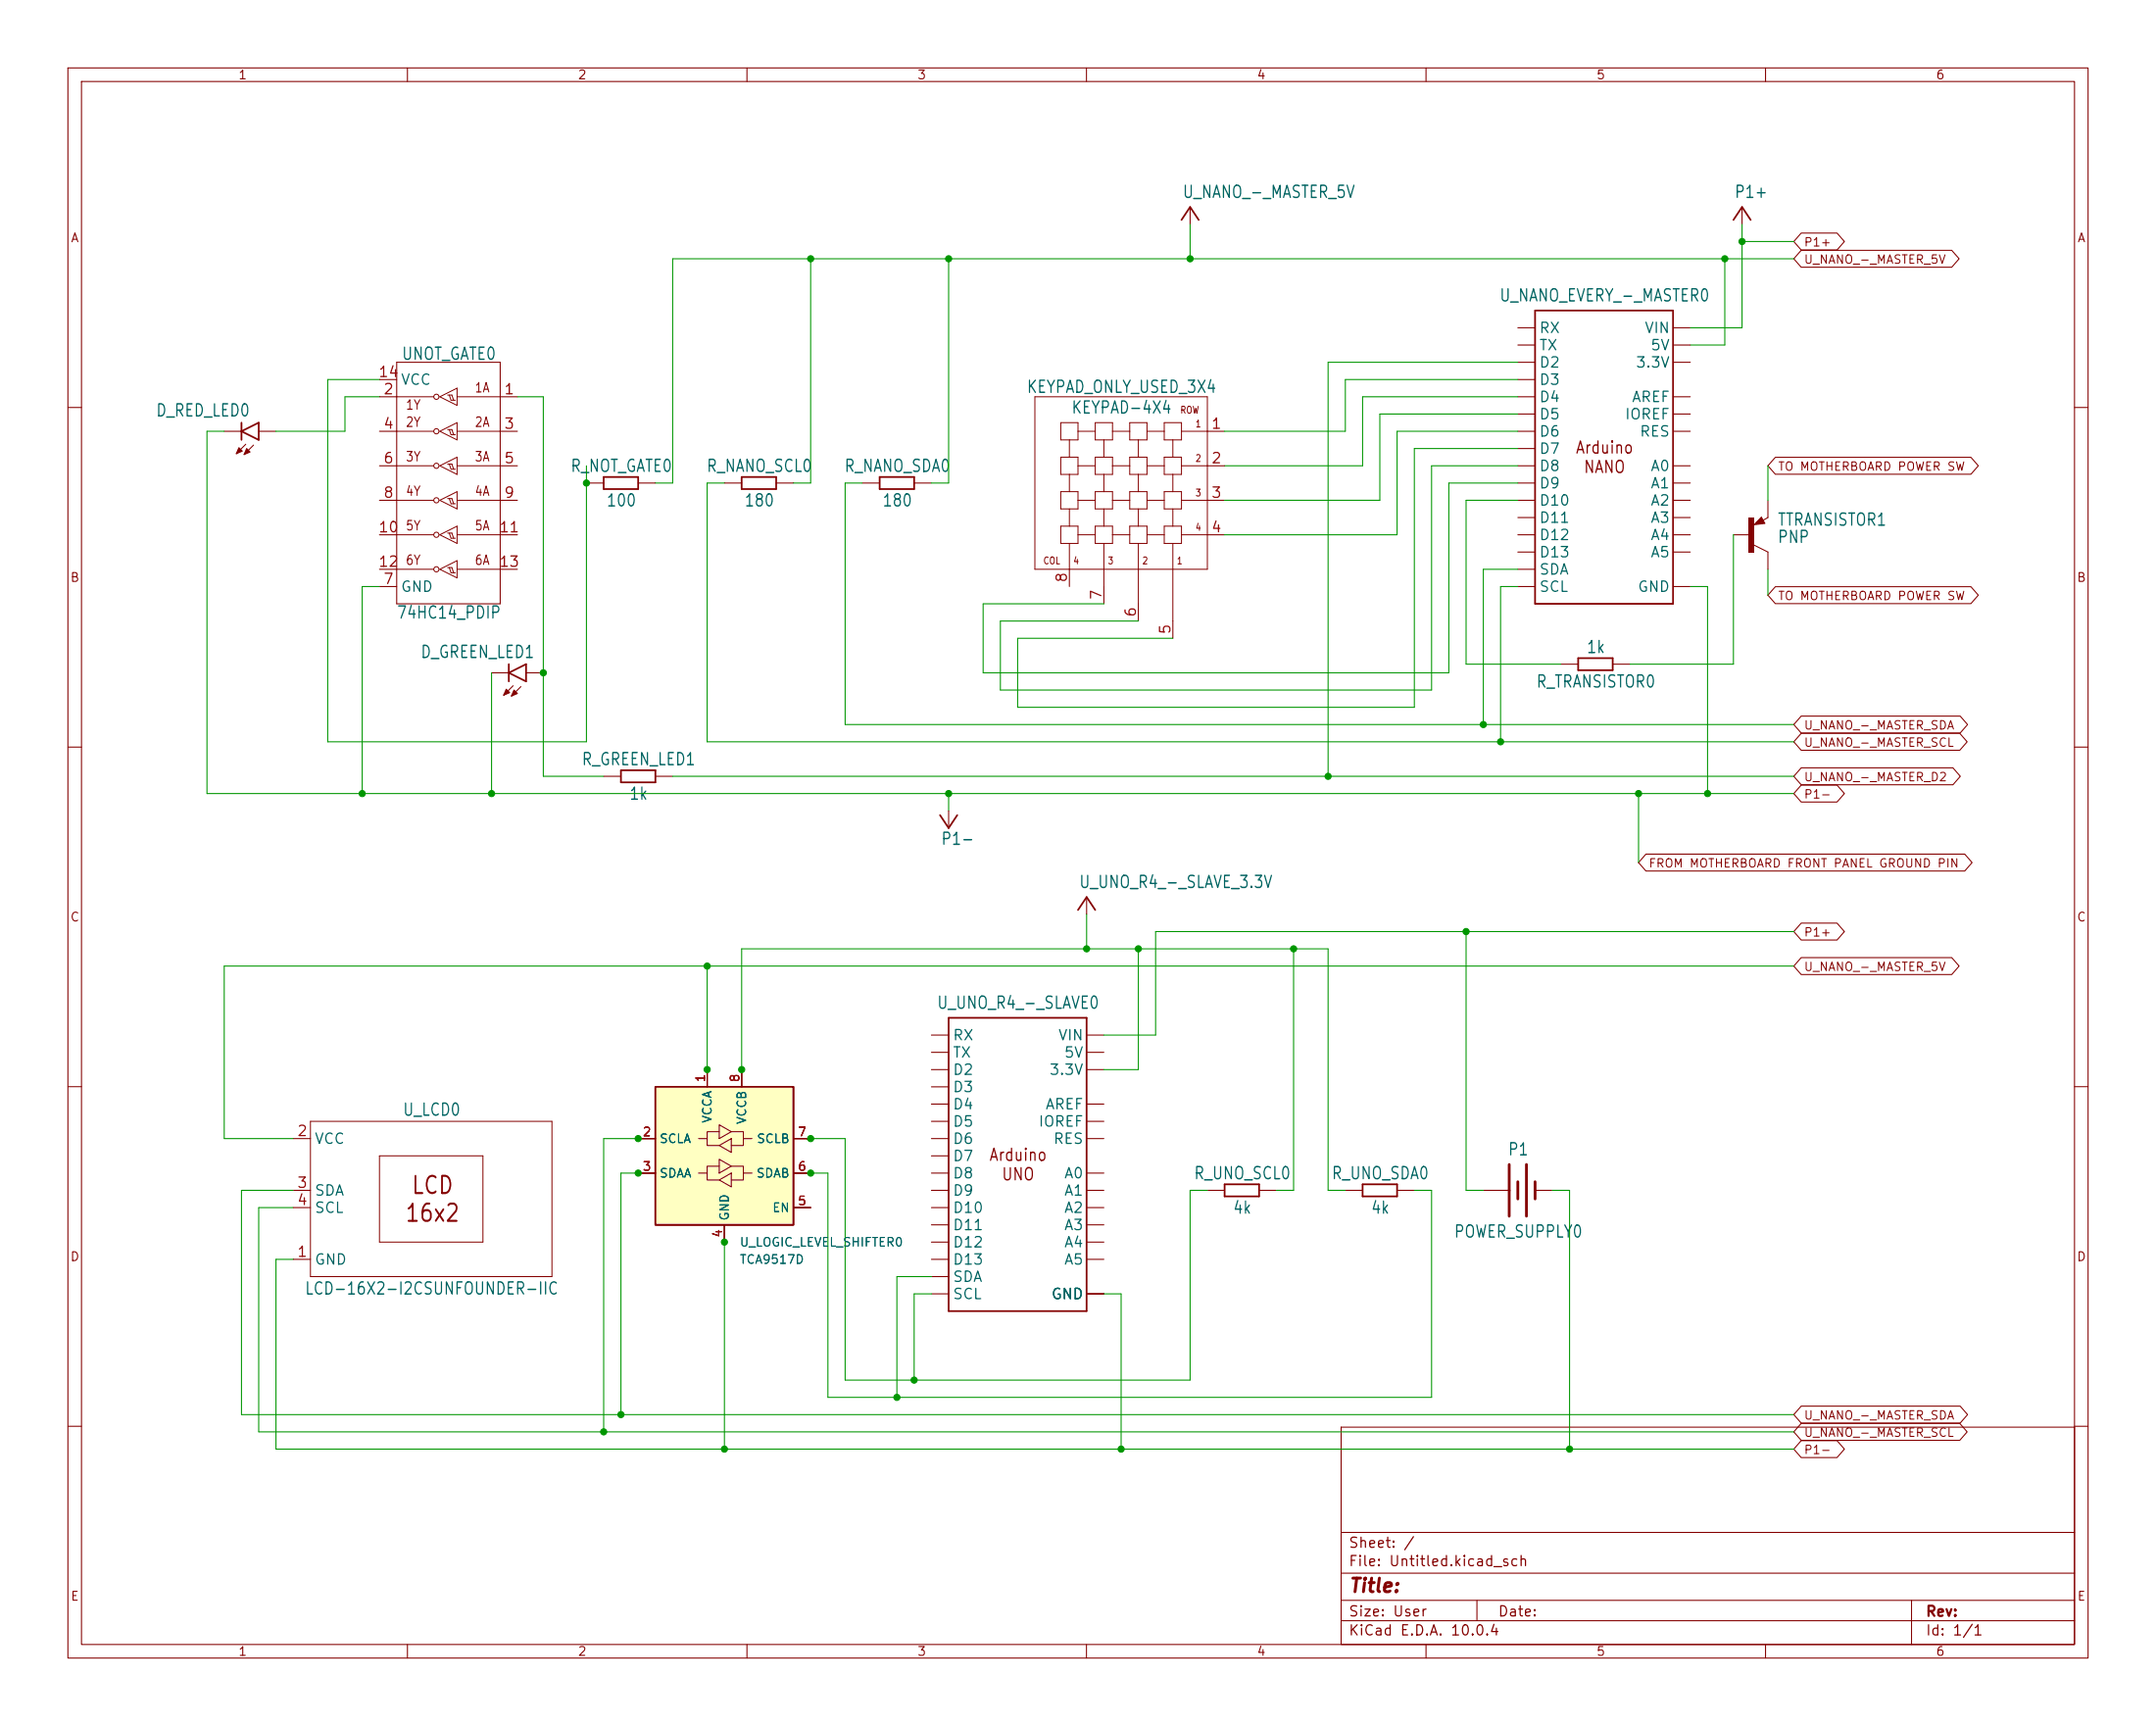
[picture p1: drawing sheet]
<svg xmlns="http://www.w3.org/2000/svg" width="317mm" height="254mm" viewBox="0 0 317 254" stroke-linecap="round" stroke-linejoin="round" font-family="sans-serif">
<g fill="none" stroke="#840000" stroke-width=".15">
<path d="M10 10h297.5v234.1h-297.5zM12 12h293.5v230.1h-293.5zM60 10v2M110 10v2M160 10v2M210 10v2M260 10v2M10 60h2M305.5 60h2M10 110h2M305.5 110h2M10 160h2"/>
<path d="M305.5 160h2M10 210h2M197.5 210.1h108v32h-108zM305.5 210h2M197.5 238.6h108M197.5 235.6h108M197.5 231.6h108M197.5 225.6h108M217.5 235.6v3M281.5 235.6v6.5M60 242.1v2M110 242.1v2"/>
<path d="M160 242.1v2M210 242.1v2M260 242.1v2"/>
</g>
<path d="M96.5 160h20.3v20.3h-20.3z" fill="#ffffc2"/>
<path d="M255.3 32.4l1.2-1.9 1.3 1.9M226.1 45.7h20.3v43.2h-20.3zM129.5 70.2h5.1v1.8h-5.1zM158.7 134l1.3-1.9 1.3 1.9M139.7 149.9h20.3v43.1h-20.3zM96.5 160h20.3v20.3h-20.3z" fill="none" stroke="#840000" stroke-width=".25"/>
<g fill="none" stroke="#840000" stroke-width=".15">
<path d="M256.5 30.5v2.5M223.5 53.3h2.6M223.5 50.8h2.6M223.5 58.4h2.6M223.5 55.9h2.6M223.5 48.3h2.6M246.4 53.3h2.5M246.4 50.8h2.5M246.4 58.4h2.5M246.4 48.3h2.5M127 71.1h2.5M134.6 71.1h2.6"/>
<path d="M177.8 63.5h2.5M177.8 68.6h2.5M177.8 73.7h2.5M177.8 78.7h2.5M223.5 71.1h2.6M223.5 63.5h2.6M223.5 68.6h2.6M223.5 73.7h2.6M223.5 78.7h2.6M223.5 76.2h2.6M223.5 61h2.6M223.5 66h2.6"/>
<path d="M246.4 71.1h2.5M246.4 63.5h2.5M246.4 68.6h2.5M246.4 73.7h2.5M246.4 78.7h2.5M246.4 76.2h2.5M246.4 61h2.5M157.5 83.8v2.6M162.6 86.4v2.5M167.6 88.9v2.5M172.7 91.4v2.6M223.5 81.3h2.6"/>
<path d="M223.5 86.4h2.6M223.5 83.8h2.6M246.4 81.3h2.5M246.4 86.4h2.5M160 132.1v2.5M104.1 157.5v2.5M109.2 157.5v2.5M137.2 157.5h2.5M137.2 154.9h2.5M137.2 152.4h2.5M160 157.5h2.6M160 154.9h2.6"/>
<path d="M160 152.4h2.6M94 167.6h2.5M94 172.7h2.5M102.9 167.6h1.2v1.1h1.8M102.9 172.7h1.2v1h1.8M105.9 166.6h-1.8v1M105.9 171.7h-1.8v1M105.9 165.6l1.8 1-1.8 1zM105.9 170.7l1.8 1-1.8 1zM105.9 168.7l1.8-1.1v2.1zM105.9 173.7l1.8-1v2.1zM107.7 166.6h1.8v1h1.2"/>
<path d="M107.7 171.7h1.8v1h1.2M109.5 167.6v1.1h-1.8M109.5 172.7v1h-1.8M116.8 167.6h2.6M116.8 172.7h2.6M116.8 177.8h2.6M137.2 167.6h2.5M137.2 172.7h2.5M137.2 177.8h2.5M137.2 175.3h2.5M137.2 162.6h2.5M137.2 160h2.5"/>
<path d="M137.2 165.1h2.5M137.2 170.2h2.5M160 167.6h2.6M160 172.7h2.6M160 177.8h2.6M160 175.3h2.6M160 162.6h2.6M160 165.1h2.6M106.7 180.3v2.6M137.2 180.3h2.5M137.2 182.9h2.5M137.2 185.4h2.5"/>
<path d="M137.2 190.5h2.5M137.2 188h2.5M160 180.3h2.6M160 182.9h2.6M160 185.4h2.6M160 190.5h2.6"/>
</g>
<g fill="none" stroke="#840000" stroke-width=".14">
<path d="M152.4 58.4h25.4v25.4h-25.4zM156.2 62.2h2.5v2.6h-2.5zM156.2 67.3h2.5v2.5h-2.5zM156.2 72.4h2.5v2.5h-2.5zM156.2 77.5h2.5v2.5h-2.5zM157.5 64.8v2.5M157.5 69.8v2.6M157.5 74.9v2.6M158.7 63.5h2.6M158.7 68.6h2.6M158.7 73.7h2.6M158.7 78.7h2.6"/>
<path d="M161.3 62.2h2.5v2.6h-2.5zM161.3 67.3h2.5v2.5h-2.5zM161.3 72.4h2.5v2.5h-2.5zM161.3 77.5h2.5v2.5h-2.5zM162.6 64.8v2.5M162.6 69.8v2.6M162.6 74.9v2.6M163.8 63.5h2.6M163.8 68.6h2.6M163.8 73.7h2.6M163.8 78.7h2.6M166.4 62.2h2.5v2.6h-2.5z"/>
<path d="M166.4 67.3h2.5v2.5h-2.5zM166.4 72.4h2.5v2.5h-2.5zM166.4 77.5h2.5v2.5h-2.5zM167.6 64.8v2.5M167.6 69.8v2.6M167.6 74.9v2.6M168.9 63.5h2.5M168.9 68.6h2.5M168.9 73.7h2.5M168.9 78.7h2.5M171.4 62.2h2.6v2.6h-2.6zM171.4 67.3h2.6v2.5h-2.6z"/>
<path d="M171.4 72.4h2.6v2.5h-2.6zM171.4 77.5h2.6v2.5h-2.6zM172.7 64.8v2.5M172.7 69.8v2.6M172.7 74.9v2.6M174 63.5h3.8M174 68.6h3.8M174 73.7h3.8M174 78.7h3.8M157.5 80v3.8M162.6 80v6.4M167.6 80v8.9"/>
<path d="M172.7 80v11.4"/>
</g>
<path d="M257.6 76.2h.7v5.1h-.7z" fill="#840000"/>
<path d="M255.3 78.7h2.5M259.4 76.1l.5 1-1.6 .2zM260.3 73.7v2.5l-.7 .4M258.3 80.3l2 1v2.5M177.8 175.3h2.5M185.4 175.3h2.6M198.1 175.3h2.6M205.7 175.3h2.6" fill="none" stroke="#840000" stroke-width=".15"/>
<path d="M259.3 76.8h-.3l.3-.2 .3 .4-1 .1 .7-.8 .4 .7M180.3 174.4h5.1v1.7h-5.1zM200.7 174.4h5v1.7h-5z" fill="none" stroke="#840000" stroke-width=".25"/>
<path d="M96.5 160h20.3v20.3h-20.3z" fill="#ffffc2"/>
<path d="M174 32.4l1.3-1.9 1.2 1.9M35.6 63.5l2.5-1.3v2.6zM35.6 62.2v2.6M88.9 70.2h5.1v1.8h-5.1zM109.2 70.2h5.1v1.8h-5.1zM74.9 99.1l2.6-1.3v2.5zM74.9 97.8v2.5M232.4 96.9h5.1v1.8h-5.1zM91.4 113.4h5.1v1.8h-5.1zM138.4 120l1.3 1.9 1.3-1.9M96.5 160h20.3v20.3h-20.3z" fill="none" stroke="#840000" stroke-width=".25"/>
<g fill="none" stroke="#840000" stroke-width=".15">
<path d="M175.3 30.5v2.5M265.2 36.9h22.2l1.1 1.2-1.1 1.2h-22.2l-1-1.2zM265.2 34.3h5.3l1.1 1.3-1.1 1.2h-5.3l-1-1.2zM55.9 58.4h2.5M55.9 55.9h2.5M58.4 53.3h15.3v35.6h-15.3zM73.7 58.4h2.5M33 63.5h2.6M36.2 65.4l-1.4 1.4M37.3 65.5l-1.4 1.4M38.1 63.5h2.5M55.9 63.5h2.5"/>
<path d="M55.9 68.6h2.5M55.9 73.7h2.5M55.9 78.7h2.5M73.7 63.5h2.5M73.7 68.6h2.5M73.7 73.7h2.5M73.7 78.7h2.5M86.4 71.1h2.5M94 71.1h2.5M106.7 71.1h2.5M114.3 71.1h2.5M261.4 67.3h28.8l1.1 1.3-1.1 1.2h-28.8l-1.1-1.2z"/>
<path d="M55.9 86.4h2.5M55.9 83.8h2.5M72.4 99.1h2.5M73.7 83.8h2.5M77.5 99.1h2.5M229.9 97.8h2.5M237.5 97.8h2.5M261.4 86.4h28.8l1.1 1.2-1.1 1.3h-28.8l-1.1-1.3zM75.6 101l-1.4 1.4M76.7 101.1l-1.4 1.4M88.9 114.3h2.5M96.5 114.3h2.6"/>
<path d="M139.7 119.4v2.5M265.2 113.1h22.4l1.1 1.2-1.1 1.2h-22.4l-1-1.2zM265.2 115.6h5.3l1.1 1.2-1.1 1.3h-5.3l-1-1.3zM265.2 108h23.4l1.1 1.2-1.1 1.3h-23.4l-1-1.3zM265.2 105.4h23.5l1.1 1.3-1.1 1.2h-23.5l-1-1.2zM242.4 125.8h46.9l1.1 1.2-1.1 1.2h-46.9l-1.1-1.2zM265.2 135.9h5.3l1.1 1.3-1.1 1.2h-5.3l-1-1.2zM104.1 157.5v2.5M109.2 157.5v2.5M265.2 141h22.2l1.1 1.2-1.1 1.3h-22.2l-1-1.3zM43.2 167.6h2.5M43.2 177.8h2.5"/>
<path d="M43.2 175.3h2.5M94 167.6h2.5M94 172.7h2.5M102.9 167.6h1.2v1.1h1.8M102.9 172.7h1.2v1h1.8M105.9 166.6h-1.8v1M105.9 171.7h-1.8v1M105.9 165.6l1.8 1-1.8 1zM105.9 170.7l1.8 1-1.8 1zM105.9 168.7l1.8-1.1v2.1zM105.9 173.7l1.8-1v2.1zM107.7 166.6h1.8v1h1.2"/>
<path d="M107.7 171.7h1.8v1h1.2M109.5 167.6v1.1h-1.8M109.5 172.7v1h-1.8M116.8 167.6h2.6M116.8 172.7h2.6M116.8 177.8h2.6M218.4 175.3h3.8M226.1 175.3h2.5M43.2 185.4h2.5M106.7 180.3v2.6M265.2 209.6h23.4l1.1 1.2-1.1 1.3h-23.4l-1-1.3zM265.2 207h23.5l1.1 1.3-1.1 1.2h-23.5l-1-1.2z"/>
<path d="M265.2 212.1h5.3l1.1 1.3-1.1 1.2h-5.3l-1-1.2z"/>
</g>
<g fill="none" stroke="#840000" stroke-width=".14">
<path d="M58.4 58.4h5.5M64.8 58.4l2.5-1.3v2.6zM65.9 58.2h.6l.3 .7M66.2 58.2l.2 .7h.7M67.3 58.4h6.4M58.4 63.5h5.5M58.4 68.6h5.5M58.4 73.7h5.5M58.4 78.7h5.5M64.8 63.5l2.5-1.3v2.6zM64.8 68.6l2.5-1.3v2.5zM64.8 73.7l2.5-1.3v2.5z"/>
<path d="M64.8 78.7l2.5-1.2v2.5zM65.9 63.2h.6l.3 .8M65.9 68.3h.6l.3 .8M65.9 73.4h.6l.3 .8M65.9 78.5h.6l.3 .7M66.2 63.2l.2 .8h.7M66.2 68.3l.2 .8h.7M66.2 73.4l.2 .8h.7M66.2 78.5l.2 .7h.7M67.3 63.5h6.4M67.3 68.6h6.4M67.3 73.7h6.4"/>
<path d="M67.3 78.7h6.4M58.4 83.8h5.5M64.8 83.8l2.5-1.3v2.6zM65.9 83.6h.6l.3 .7M66.2 83.6l.2 .7h.7M67.3 83.8h6.4M45.7 165.1h35.6v22.9h-35.6zM55.9 170.2h15.2v12.7h-15.2z"/>
<circle cx="64.3" cy="58.4" r=".38"/>
<circle cx="64.3" cy="63.5" r=".38"/>
<circle cx="64.3" cy="73.7" r=".38"/>
<circle cx="64.3" cy="68.6" r=".38"/>
<circle cx="64.3" cy="78.7" r=".38"/>
<circle cx="64.3" cy="83.8" r=".38"/>
</g>
<g fill="#840000" stroke="#840000" stroke-width=".15">
<path d="M75.7 101.6l.5 .5-.9 .4z"/>
<path d="M74.5 101.5l.6 .5-.9 .4z"/>
<path d="M36.3 66l.5 .5-.9 .4z"/>
<path d="M35.2 65.9l.5 .5-.9 .4z"/>
</g>
<path d="M222.2 171.4v7.7M223.5 174v2.5M224.8 171.4v7.7M226.1 174v2.5" fill="none" stroke="#840000" stroke-width=".41"/>
<g fill="none" stroke="#009600" stroke-width=".15">
<path d="M119.4 38.1v33h-2.6M139.7 38.1v33h-2.5M175.3 33v5.1M254 38.1v12.7h-5.1M256.5 33v15.3h-7.6M256.5 35.6h7.7M264.2 38.1h-165.1v33h-2.6M55.9 55.9h-7.6v53.3h38.1v-40.6M55.9 58.4h-5.1v5.1h-10.2M76.2 58.4h3.8v55.9h8.9M223.5 55.9h-25.4v7.6h-17.8M223.5 53.3h-27.9v61"/>
<path d="M223.5 58.4h-22.8v10.2h-20.4M33 63.5h-2.5v53.3h233.7M106.7 71.1h-2.6v38.1h160.1M127 71.1h-2.5v35.6h139.7M223.5 66h-15.2v38.1h-58.4v-10.1h22.8M223.5 68.6h-12.7v33h-63.5v-10.2h20.3M223.5 71.1h-10.1v28h-68.6v-10.2h17.8M223.5 61h-20.3v12.7h-22.9M223.5 73.7h-7.6v24.1h14M223.5 63.5h-17.8v15.2h-25.4M255.3 78.7v19.1h-15.3M260.3 68.6v5.1"/>
<path d="M55.9 86.4h-2.6v30.4M72.4 99.1v17.7M223.5 86.4h-2.5v22.8M223.5 83.8h-5.1v22.9M248.9 86.4h2.6v30.4M260.3 83.8v3.8M99.1 114.3h165.1M139.7 116.8v2.6M241.3 116.8v10.2M160 134.6v5.1M167.6 139.7v17.8h-5M190.5 139.7v35.6h-2.5"/>
<path d="M215.9 137.2v38.1h2.5M264.2 137.2h-94v15.2h-7.6M104.1 142.2v15.3M109.2 157.5v-17.8h86.4v35.6h2.5M264.2 142.2h-231.2v25.4h10.2M43.2 177.8h-5.1v33h226.1M43.2 175.3h-7.6v33h228.6M94 167.6h-5.1v43.2M94 172.7h-2.6v35.6M119.4 172.7h2.5v33h88.9v-30.4h-2.5M119.4 167.6h5.1v35.6h50.8v-27.9h2.5M228.6 175.3h2.5v38.1"/>
<path d="M43.2 185.4h-2.6v28h223.6M106.7 182.9v30.5M137.2 188h-5.1v17.7M137.2 190.5h-2.6v12.7M162.6 190.5h2.5v22.9"/>
</g>
<g fill="#009600" stroke="#009600" stroke-width=".14">
<circle cx="221" cy="109.2" r=".46"/>
<circle cx="195.6" cy="114.3" r=".46"/>
<circle cx="251.5" cy="116.8" r=".46"/>
<circle cx="218.4" cy="106.7" r=".46"/>
<circle cx="241.3" cy="116.8" r=".46"/>
<circle cx="94" cy="172.7" r=".46"/>
<circle cx="104.1" cy="157.5" r=".46"/>
<circle cx="119.4" cy="172.7" r=".46"/>
<circle cx="119.4" cy="167.6" r=".46"/>
<circle cx="94" cy="167.6" r=".46"/>
<circle cx="106.7" cy="213.4" r=".46"/>
<circle cx="134.6" cy="203.2" r=".46"/>
<circle cx="165.1" cy="213.4" r=".46"/>
<circle cx="132.1" cy="205.7" r=".46"/>
<circle cx="91.4" cy="208.3" r=".46"/>
<circle cx="106.7" cy="182.9" r=".46"/>
<circle cx="88.9" cy="210.8" r=".46"/>
<circle cx="175.3" cy="38.1" r=".46"/>
<circle cx="139.7" cy="116.8" r=".46"/>
<circle cx="139.7" cy="38.1" r=".46"/>
<circle cx="119.4" cy="38.1" r=".46"/>
<circle cx="80" cy="99.1" r=".46"/>
<circle cx="72.4" cy="116.8" r=".46"/>
<circle cx="109.2" cy="157.5" r=".46"/>
<circle cx="104.1" cy="142.2" r=".46"/>
<circle cx="53.3" cy="116.8" r=".46"/>
<circle cx="86.4" cy="71.1" r=".46"/>
<circle cx="256.5" cy="35.6" r=".46"/>
<circle cx="254" cy="38.1" r=".46"/>
<circle cx="190.5" cy="139.7" r=".46"/>
<circle cx="215.9" cy="137.2" r=".46"/>
<circle cx="167.6" cy="139.7" r=".46"/>
<circle cx="160" cy="139.7" r=".46"/>
<circle cx="231.1" cy="213.4" r=".46"/>
</g>
<g font-size="2.5" fill="#840000">
<text x="60.5" y="176.4">LCD</text>
<text x="59.5" y="180.5">16x2</text>
</g>
<text font-size="2" fill="#840000" x="198.5" y="235">Title:</text>
<g font-size="1.8" fill="#006464">
<text x="174" y="29.6">U_NANO_-_MASTER_5V</text>
<text x="255.3" y="29.6">P1+</text>
<text x="220.7" y="44.8">U_NANO_EVERY_-_MASTER0</text>
<text x="59.1" y="53.4">UNOT_GATE0</text>
<text x="151.1" y="58.3">KEYPAD_ONLY_USED_3X4</text>
<text x="22.9" y="61.8">D_RED_LED0</text>
<text x="157.7" y="61.3">KEYPAD-4X4</text>
<text x="83.9" y="69.9">R_NOT_GATE0</text>
<text x="103.9" y="69.9">R_NANO_SCL0</text>
<text x="124.2" y="69.9">R_NANO_SDA0</text>
<text x="89.2" y="75">100</text>
<text x="109.5" y="75">180</text>
<text x="129.8" y="75">180</text>
<text x="261.7" y="77.9">TTRANSISTOR1</text>
<text x="261.7" y="80.4">PNP</text>
<text x="58.3" y="91.5">74HC14_PDIP</text>
<text x="61.8" y="97.3">D_GREEN_LED1</text>
<text x="226.1" y="101.7">R_TRANSISTOR0</text>
<text x="233.5" y="96.6">1k</text>
<text x="85.6" y="113.1">R_GREEN_LED1</text>
<text x="92.6" y="118.2">1k</text>
<text x="138.5" y="124.8">P1-</text>
<text x="158.8" y="131.2">U_UNO_R4_-_SLAVE_3.3V</text>
<text x="137.9" y="149">U_UNO_R4_-_SLAVE0</text>
<text x="59.2" y="164.7">U_LCD0</text>
<text x="222" y="170.6">P1</text>
<text x="175.7" y="174.1">R_UNO_SCL0</text>
<text x="181.5" y="179.2">4k</text>
<text x="196" y="174.1">R_UNO_SDA0</text>
<text x="201.8" y="179.2">4k</text>
<text x="214" y="182.7">POWER_SUPPLY0</text>
<text x="44.8" y="191.1">LCD-16X2-I2CSUNFOUNDER-IIC</text>
</g>
<g font-size="1.8" fill="#840000">
<text x="231.9" y="67.2">Arduino</text>
<text x="233.1" y="70.1">NANO</text>
<text x="145.6" y="171.4">Arduino</text>
<text x="147.4" y="174.2">UNO</text>
</g>
<g font-size="1.5" fill="#006464">
<text x="226.6" y="49.4">RX</text>
<text x="226.6" y="52">TX</text>
<text x="242.1" y="49.4">VIN</text>
<text x="243" y="52">5V</text>
<text x="58.9" y="57">VCC</text>
<text x="226.6" y="54.5">D2</text>
<text x="226.6" y="57">D3</text>
<text x="226.6" y="59.6">D4</text>
<text x="240.2" y="59.6">AREF</text>
<text x="240.8" y="54.5">3.3V</text>
<text x="226.6" y="62.1">D5</text>
<text x="226.6" y="64.7">D6</text>
<text x="239.2" y="62.1">IOREF</text>
<text x="241.4" y="64.7">RES</text>
<text x="226.6" y="67.2">D7</text>
<text x="226.6" y="69.7">D8</text>
<text x="243" y="69.7">A0</text>
<text x="226.6" y="72.3">D9</text>
<text x="226.6" y="74.8">D10</text>
<text x="226.6" y="77.4">D11</text>
<text x="243" y="72.3">A1</text>
<text x="243" y="74.8">A2</text>
<text x="243" y="77.4">A3</text>
<text x="226.6" y="79.9">D12</text>
<text x="226.6" y="82.4">D13</text>
<text x="243" y="79.9">A4</text>
<text x="243" y="82.4">A5</text>
<text x="58.9" y="87.5">GND</text>
<text x="226.6" y="87.5">SCL</text>
<text x="226.6" y="85">SDA</text>
<text x="241.1" y="87.5">GND</text>
<text x="140.2" y="153.6">RX</text>
<text x="155.7" y="153.6">VIN</text>
<text x="140.2" y="158.6">D2</text>
<text x="140.2" y="161.2">D3</text>
<text x="140.2" y="156.1">TX</text>
<text x="154.4" y="158.6">3.3V</text>
<text x="156.6" y="156.1">5V</text>
<text x="140.2" y="163.7">D4</text>
<text x="140.2" y="166.3">D5</text>
<text x="152.8" y="166.3">IOREF</text>
<text x="153.8" y="163.7">AREF</text>
<text x="46.2" y="168.8">VCC</text>
<text x="140.2" y="168.8">D6</text>
<text x="140.2" y="171.3">D7</text>
<text x="140.2" y="173.9">D8</text>
<text x="155" y="168.8">RES</text>
<text x="156.6" y="173.9">A0</text>
<text x="46.2" y="176.4">SDA</text>
<text x="46.2" y="179">SCL</text>
<text x="140.2" y="176.4">D9</text>
<text x="140.2" y="179">D10</text>
<text x="156.6" y="176.4">A1</text>
<text x="156.6" y="179">A2</text>
<text x="140.2" y="181.5">D11</text>
<text x="140.2" y="184">D12</text>
<text x="156.6" y="181.5">A3</text>
<text x="156.6" y="184">A4</text>
<text x="46.2" y="186.6">GND</text>
<text x="140.2" y="186.6">D13</text>
<text x="140.2" y="191.7">SCL</text>
<text x="140.2" y="189.1">SDA</text>
<text x="154.7" y="191.7">GND</text>
<text x="156.6" y="186.6">A5</text>
</g>
<g font-size="1.5" fill="#a90000">
<text x="55.6" y="55.9">14</text>
<text x="56.3" y="58.4">2</text>
<text x="74.1" y="58.4">1</text>
<text x="56.3" y="63.5">4</text>
<text x="74.1" y="63.5">3</text>
<text x="178.3" y="63.5">1</text>
<text x="56.3" y="68.6">6</text>
<text x="74.1" y="68.6">5</text>
<text x="178.3" y="68.6">2</text>
<text x="56.3" y="73.7">8</text>
<text x="74.1" y="73.7">9</text>
<text x="178.3" y="73.7">3</text>
<text x="55.6" y="78.8">10</text>
<text x="55.6" y="83.8">12</text>
<text x="73.4" y="78.8">11</text>
<text x="73.4" y="83.8">13</text>
<text x="178.3" y="78.8">4</text>
<text x="56.3" y="86.4">7</text>
<text x="157.5" y="85.9" transform="rotate(-90 157.5 85.9)">8</text>
<text x="162.6" y="88.4" transform="rotate(-90 162.6 88.4)">7</text>
<text x="167.7" y="91" transform="rotate(-90 167.7 91)">6</text>
<text x="172.7" y="93.5" transform="rotate(-90 172.7 93.5)">5</text>
<text x="43.6" y="167.7">2</text>
<text x="43.6" y="175.3">3</text>
<text x="43.6" y="177.8">4</text>
<text x="43.6" y="185.4">1</text>
</g>
<g font-size="1.5" fill="#840000">
<text x="198.5" y="231">File: Untitled.kicad_sch</text>
<text x="198.5" y="228.3">Sheet: /</text>
<text x="198.5" y="238.4">Size: User</text>
<text x="220.5" y="238.4">Date:</text>
<text x="283.5" y="238.4">Rev:</text>
<text x="198.5" y="241.2">KiCad E.D.A. 10.0.4</text>
<text x="283.5" y="241.2">Id: 1/1</text>
</g>
<g font-size="1.4" fill="#840000">
<text x="69.8" y="58.1">1A</text>
<text x="59.7" y="60.7">1Y</text>
<text x="59.7" y="63.2">2Y</text>
<text x="69.8" y="63.2">2A</text>
<text x="59.7" y="68.3">3Y</text>
<text x="69.8" y="68.3">3A</text>
<text x="59.7" y="73.4">4Y</text>
<text x="69.8" y="73.4">4A</text>
<text x="59.7" y="78.5">5Y</text>
<text x="59.7" y="83.5">6Y</text>
<text x="69.8" y="78.5">5A</text>
<text x="69.8" y="83.5">6A</text>
</g>
<g font-size="1.3" fill="#840000">
<text x="35" y="12">1</text>
<text x="85" y="12">2</text>
<text x="135" y="12">3</text>
<text x="185" y="12">4</text>
<text x="235" y="12">5</text>
<text x="285" y="12">6</text>
<text x="10.3" y="36">A</text>
<text x="305.8" y="36">A</text>
<text x="10.3" y="86">B</text>
<text x="305.8" y="86">B</text>
<text x="10.3" y="136">C</text>
<text x="305.8" y="136">C</text>
<text x="10.3" y="186">D</text>
<text x="305.8" y="186">D</text>
<text x="10.3" y="236">E</text>
<text x="305.8" y="236">E</text>
<text x="35" y="244.1">1</text>
<text x="85" y="244.1">2</text>
<text x="135" y="244.1">3</text>
<text x="185" y="244.1">4</text>
<text x="235" y="244.1">5</text>
<text x="285" y="244.1">6</text>
</g>
<g font-size="1.3" fill="#a90000">
<text x="104.1" y="159.5" transform="rotate(-90 104.1 159.5)">1</text>
<text x="109.2" y="159.5" transform="rotate(-90 109.2 159.5)">8</text>
<text x="94.5" y="167.6">2</text>
<text x="117.4" y="167.6">7</text>
<text x="94.5" y="172.7">3</text>
<text x="117.4" y="172.7">6</text>
<text x="117.4" y="177.8">5</text>
<text x="106.7" y="182.3" transform="rotate(-90 106.7 182.3)">4</text>
</g>
<g font-size="1.3" fill="#006464">
<text x="105.1" y="165.4" transform="rotate(-90 105.1 165.4)">VCCA</text>
<text x="110.2" y="165.6" transform="rotate(-90 110.2 165.6)">VCCB</text>
<text x="97" y="168.6">SCLA</text>
<text x="97" y="173.7">SDAA</text>
<text x="111.3" y="173.7">SDAB</text>
<text x="111.4" y="168.6">SCLB</text>
<text x="107.7" y="179.8" transform="rotate(-90 107.7 179.8)">GND</text>
<text x="113.6" y="178.8">EN</text>
<text x="108.8" y="183.9">U_LOGIC_LEVEL_SHIFTER0</text>
<text x="108.8" y="186.4">TCA9517D</text>
</g>
<g font-size="1.2" fill="#840000">
<text x="265.6" y="39.1">U_NANO_-_MASTER_5V</text>
<text x="265.6" y="36.6">P1+</text>
<text x="261.8" y="69.6">TO MOTHERBOARD POWER SW</text>
<text x="261.8" y="88.7">TO MOTHERBOARD POWER SW</text>
<text x="265.6" y="107.7">U_NANO_-_MASTER_SDA</text>
<text x="265.6" y="110.3">U_NANO_-_MASTER_SCL</text>
<text x="265.6" y="115.3">U_NANO_-_MASTER_D2</text>
<text x="265.6" y="117.9">P1-</text>
<text x="242.7" y="128">FROM MOTHERBOARD FRONT PANEL GROUND PIN</text>
<text x="265.6" y="138.2">P1+</text>
<text x="265.6" y="143.3">U_NANO_-_MASTER_5V</text>
<text x="265.6" y="209.3">U_NANO_-_MASTER_SDA</text>
<text x="265.6" y="211.9">U_NANO_-_MASTER_SCL</text>
<text x="265.6" y="214.4">P1-</text>
</g>
<g font-size="1" fill="#840000">
<text x="173.7" y="61.1">ROW</text>
<text x="176" y="63.2">1</text>
<text x="176" y="68.3">2</text>
<text x="176" y="73.3">3</text>
<text x="153.6" y="83.3">COL</text>
<text x="158" y="83.3">4</text>
<text x="163.1" y="83.3">3</text>
<text x="168.1" y="83.3">2</text>
<text x="173.2" y="83.3">1</text>
<text x="176" y="78.4">4</text>
</g>
</svg>
